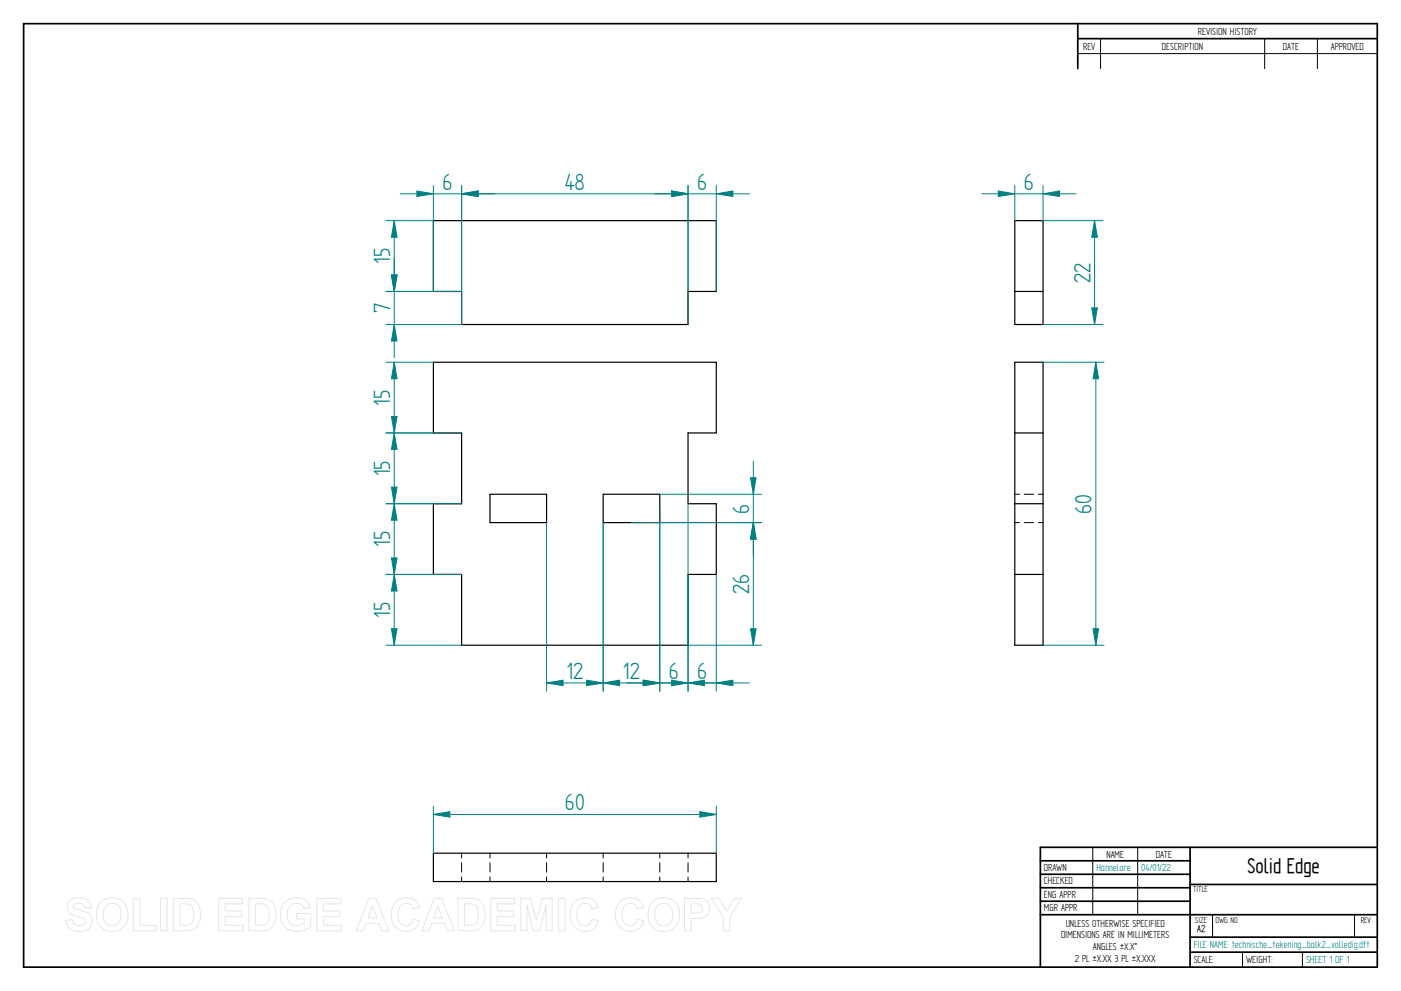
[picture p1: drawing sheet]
<svg xmlns="http://www.w3.org/2000/svg" width="594mm" height="420mm" viewBox="0 0 594 420" stroke-linecap="round" stroke-linejoin="round" font-family="sans-serif">
<g fill="none" stroke="#000" stroke-width=".72">
<path d="M10 10h574v400h-574zM457 10v19.1M457 16.4h127M504.6 359.2v50.8M584 359.2h-142.9v50.8M441.1 365h63.5M441.1 370.7h63.5M441.1 376.4h63.5M504.6 375h79.4M441.1 382.1h63.5M441.1 387.8h142.9M504.6 397.3h79.4"/>
<path d="M504.6 403.7h79.4"/>
</g>
<g fill="none" stroke="#000" stroke-width=".42">
<path d="M466.7 16.4v12.7M536.3 16.4v12.7M558.6 16.4v12.7M457 22.7h127M430.3 209.5h2M434.3 209.5h4M440.3 209.5h2M430.3 221.6h2M434.3 221.6h4M440.3 221.6h2M463.4 359.2v28.6M482.4 359.2v28.6"/>
<path d="M195.7 361.7v2.1M195.7 365.8v3.9M195.7 371.8v2M207.8 361.7v2.1M207.8 365.8v3.9M207.8 371.8v2M231.8 361.7v2.1M231.8 365.8v3.9M231.8 371.8v2M255.8 361.7v2.1M255.8 365.8v3.9M255.8 371.8v2"/>
<path d="M279.8 361.7v2.1M279.8 365.8v3.9M279.8 371.8v2M291.8 361.7v2.1M291.8 365.8v3.9M291.8 371.8v2M514.2 387.9v9.4M574.4 387.9v9.4M526.9 403.7v6.3M552.3 403.7v6.3"/>
</g>
<path d="M183.8 93.6h119.9v30h-11.9v14h-96.1v-14h-11.9zM430.3 93.6h12v44h-12zM430.3 123.6h12M183.8 153.6h119.9v30h-11.9v30h11.9v29.9h-11.9v30.1h-96.1v-30.1h-11.9v-29.9h11.9v-30h-11.9zM430.3 153.6h12v120h-12zM430.3 183.6h12M207.8 209.5h24v12.1h-24zM255.8 209.5l24 .1v12h-24zM430.3 213.6h12M430.3 243.5h12M183.8 361.7h119.9v12.1h-119.9z" fill="none" stroke="#000" stroke-width=".51"/>
<path d="M279.8 209.5h43.1M279.8 221.6h43.1M319.4 221.6l1.2 7h-2.3z" fill="none" stroke="#008080" stroke-width=".42"/>
<path d="M319.4 221.6l1.2 7h-2.3z" fill="#008080"/>
<path d="M318.3 202.6h2.3l-1.2 7z" fill="none" stroke="#008080" stroke-width=".42"/>
<path d="M318.3 202.6h2.3l-1.2 7z" fill="#008080"/>
<path d="M442.3 93.6h25.3M464.1 93.6l1.2 7h-2.3zM442.3 137.6h25.3M319.4 195.6v39.9" fill="none" stroke="#008080" stroke-width=".42"/>
<path d="M464.1 93.6l1.2 7h-2.3z" fill="#008080"/>
<path d="M463 130.6h2.3l-1.2 7z" fill="none" stroke="#008080" stroke-width=".42"/>
<path d="M463 130.6h2.3l-1.2 7z" fill="#008080"/>
<path d="M464.1 93.6v44M442.3 153.6h25.9M464.7 153.6l1.1 7h-2.3zM442.3 273.6h25.9" fill="none" stroke="#008080" stroke-width=".42"/>
<path d="M464.7 153.6l1.1 7h-2.3z" fill="#008080"/>
<path d="M463.5 266.6h2.3l-1.1 7z" fill="none" stroke="#008080" stroke-width=".42"/>
<path d="M463.5 266.6h2.3l-1.1 7z" fill="#008080"/>
<path d="M163.7 93.6h20.1M166 116.6h2.4l-1.2 7zM163.7 123.6h20.1M464.7 153.6v120" fill="none" stroke="#008080" stroke-width=".42"/>
<path d="M166 116.6h2.4l-1.2 7z" fill="#008080"/>
<path d="M167.2 93.6l1.2 7h-2.4z" fill="none" stroke="#008080" stroke-width=".42"/>
<path d="M167.2 93.6l1.2 7h-2.4z" fill="#008080"/>
<path d="M167.2 93.6v30M163.7 137.6h32M163.7 123.6h32M167.2 137.6l1.2 7h-2.4z" fill="none" stroke="#008080" stroke-width=".42"/>
<path d="M167.2 137.6l1.2 7h-2.4z" fill="#008080"/>
<path d="M166 116.6h2.4l-1.2 7z" fill="none" stroke="#008080" stroke-width=".42"/>
<path d="M166 116.6h2.4l-1.2 7z" fill="#008080"/>
<path d="M167.2 109.6v42M163.7 153.6h20.1M166 176.6h2.4l-1.2 7zM163.7 183.6h20.1" fill="none" stroke="#008080" stroke-width=".42"/>
<path d="M166 176.6h2.4l-1.2 7z" fill="#008080"/>
<path d="M167.2 153.6l1.2 7h-2.4z" fill="none" stroke="#008080" stroke-width=".42"/>
<path d="M167.2 153.6l1.2 7h-2.4z" fill="#008080"/>
<path d="M167.2 153.6v30M163.7 183.6h32M163.7 213.6h32M166 206.5h2.4l-1.2 7.1z" fill="none" stroke="#008080" stroke-width=".42"/>
<path d="M166 206.5h2.4l-1.2 7.1z" fill="#008080"/>
<path d="M167.2 183.6l1.2 6.9h-2.4z" fill="none" stroke="#008080" stroke-width=".42"/>
<path d="M167.2 183.6l1.2 6.9h-2.4z" fill="#008080"/>
<path d="M167.2 183.6v30M163.7 213.6h20.1M166 236.6h2.4l-1.2 6.9zM163.7 243.5h20.1" fill="none" stroke="#008080" stroke-width=".42"/>
<path d="M166 236.6h2.4l-1.2 6.9z" fill="#008080"/>
<path d="M167.2 213.6l1.2 7h-2.4z" fill="none" stroke="#008080" stroke-width=".42"/>
<path d="M167.2 213.6l1.2 7h-2.4z" fill="#008080"/>
<path d="M167.2 213.6v29.9M163.7 243.5h32M163.7 273.6h32M166 266.6h2.4l-1.2 7z" fill="none" stroke="#008080" stroke-width=".42"/>
<path d="M166 266.6h2.4l-1.2 7z" fill="#008080"/>
<path d="M167.2 243.5l1.2 7.1h-2.4z" fill="none" stroke="#008080" stroke-width=".42"/>
<path d="M167.2 243.5l1.2 7.1h-2.4z" fill="#008080"/>
<path d="M167.2 243.5v30.1M183.8 345.3l6.9-1.2v2.4zM183.8 341.8v19.9M303.7 341.8v19.9" fill="none" stroke="#008080" stroke-width=".42"/>
<path d="M183.8 345.3l6.9-1.2v2.4z" fill="#008080"/>
<path d="M296.7 344.1l7 1.2-7 1.2z" fill="none" stroke="#008080" stroke-width=".42"/>
<path d="M296.7 344.1l7 1.2-7 1.2z" fill="#008080"/>
<path d="M267.8 221.6h55.1M319.4 221.6l1.2 7h-2.3zM291.8 273.6h31.1M183.8 345.3h119.9" fill="none" stroke="#008080" stroke-width=".42"/>
<path d="M319.4 221.6l1.2 7h-2.3z" fill="#008080"/>
<path d="M318.3 266.6h2.3l-1.2 7z" fill="none" stroke="#008080" stroke-width=".42"/>
<path d="M318.3 266.6h2.3l-1.2 7z" fill="#008080"/>
<path d="M255.8 221.6v71.5M279.8 221.6v71.5M319.4 221.6v52M255.8 289.6l7-1.2v2.3z" fill="none" stroke="#008080" stroke-width=".42"/>
<path d="M255.8 289.6l7-1.2v2.3z" fill="#008080"/>
<path d="M272.7 288.4l7.1 1.2-7.1 1.1z" fill="none" stroke="#008080" stroke-width=".42"/>
<path d="M272.7 288.4l7.1 1.2-7.1 1.1z" fill="#008080"/>
<path d="M279.8 215.6v77.5M291.8 213.6v79.5M255.8 289.6h24M272.7 288.4l7.1 1.2-7.1 1.1z" fill="none" stroke="#008080" stroke-width=".42"/>
<path d="M272.7 288.4l7.1 1.2-7.1 1.1z" fill="#008080"/>
<path d="M291.8 289.6l6.9-1.2v2.3z" fill="none" stroke="#008080" stroke-width=".42"/>
<path d="M291.8 289.6l6.9-1.2v2.3z" fill="#008080"/>
<path d="M291.8 243.5v49.6M303.7 243.5v49.6M265.8 289.6h40M303.7 289.6l7.1-1.2v2.3z" fill="none" stroke="#008080" stroke-width=".42"/>
<path d="M303.7 289.6l7.1-1.2v2.3z" fill="#008080"/>
<path d="M284.8 288.4l7 1.2-7 1.1z" fill="none" stroke="#008080" stroke-width=".42"/>
<path d="M284.8 288.4l7 1.2-7 1.1z" fill="#008080"/>
<path d="M231.8 221.6v71.5M255.8 221.6v71.5M231.8 289.6l7-1.2v2.3zM277.7 289.6h40" fill="none" stroke="#008080" stroke-width=".42"/>
<path d="M231.8 289.6l7-1.2v2.3z" fill="#008080"/>
<path d="M248.7 288.4l7.1 1.2-7.1 1.1z" fill="none" stroke="#008080" stroke-width=".42"/>
<path d="M248.7 288.4l7.1 1.2-7.1 1.1z" fill="#008080"/>
<path d="M195.7 78.7v58.9M291.8 78.7v58.9M284.8 81l7 1.2-7 1.1zM231.8 289.6h24" fill="none" stroke="#008080" stroke-width=".42"/>
<path d="M284.8 81l7 1.2-7 1.1z" fill="#008080"/>
<path d="M195.7 82.2l7.1-1.2v2.3z" fill="none" stroke="#008080" stroke-width=".42"/>
<path d="M195.7 82.2l7.1-1.2v2.3z" fill="#008080"/>
<path d="M430.3 78.7v14.9M442.3 78.7v14.9M195.7 82.2h96.1M423.3 81l7 1.2-7 1.1z" fill="none" stroke="#008080" stroke-width=".42"/>
<path d="M423.3 81l7 1.2-7 1.1z" fill="#008080"/>
<path d="M442.3 82.2l7-1.2v2.3z" fill="none" stroke="#008080" stroke-width=".42"/>
<path d="M442.3 82.2l7-1.2v2.3z" fill="#008080"/>
<path d="M291.8 78.7v44.9M303.7 78.7v44.9M303.7 82.2l7.1-1.2v2.3zM416.3 82.2h40" fill="none" stroke="#008080" stroke-width=".42"/>
<path d="M303.7 82.2l7.1-1.2v2.3z" fill="#008080"/>
<path d="M284.8 81l7 1.2-7 1.1z" fill="none" stroke="#008080" stroke-width=".42"/>
<path d="M284.8 81l7 1.2-7 1.1z" fill="#008080"/>
<path d="M183.8 78.7v44.9M195.7 78.7v44.9M195.7 82.2l7.1-1.2v2.3zM277.7 82.2h40" fill="none" stroke="#008080" stroke-width=".42"/>
<path d="M195.7 82.2l7.1-1.2v2.3z" fill="#008080"/>
<path d="M176.8 81l7 1.2-7 1.1z" fill="none" stroke="#008080" stroke-width=".42"/>
<path d="M176.8 81l7 1.2-7 1.1z" fill="#008080"/>
<path d="M169.7 82.2h40.1" fill="none" stroke="#008080" stroke-width=".42"/>
<g fill="none" stroke="#e6e6e6" stroke-width=".42">
<path d="M29.6 381.8a6.5 6.5 0 0 1 8.5 .8l.6 2.2-2.8 .1a2.7 2.7 0 0 0-2.1-2 2.7 2.7 0 0 0-2.7 1.1 1.87 1.87 0 0 0 2.2 1.8l1.4 .4a4.4 4.4 0 0 1 4 6.2 6.4 6.4 0 0 1-9.1 1.3l-1.2-1.8-.5-1.7 2.7-.3a2.94 2.94 0 0 0 2.6 2.6 2.94 2.94 0 0 0 3.1-1.9 2.67 2.67 0 0 0-2.9-1.8 4.9 4.9 0 0 1-5-4.3l.4-1.6zM43.1 382.1a6.9 6.9 0 0 1 8.2-.5 6.9 6.9 0 0 1 2.8 7.7 6.7 6.7 0 0 1-8 5.5 6.7 6.7 0 0 1-5.1-8.3 6.4 6.4 0 0 1 2.1-4.4zM44.8 384.2a3.9 3.9 0 0 1 4.6-.8 3.9 3.9 0 0 1 2 4.3 3.8 3.8 0 0 1-1.9 4.3 3.8 3.8 0 0 1-4.6-.7 6.6 6.6 0 0 1-.1-7.1zM56.5 381h2.8v11.3h6.9v2.3h-9.7zM68.1 380.9h2.8v13.7h-2.8zM73.5 380.9h5a5.9 5.9 0 0 1 6.5 7 5.9 5.9 0 0 1-6.3 6.7h-5.2zM76.3 383.2h1.8a3.4 3.4 0 0 1 4 3.9v1.2a3.2 3.2 0 0 1-3.8 4h-2zM92.7 380.9h10.2v2.3h-7.4v3h6.9v2.4h-6.9v3.7h7.7v2.3h-10.5zM105.5 380.9h5.1a5.9 5.9 0 0 1 6.4 7 5.9 5.9 0 0 1-6.3 6.7h-5.2zM108.3 383.2h1.9a3.4 3.4 0 0 1 4 3.9v1.2a3.2 3.2 0 0 1-3.8 4h-2.1zM120.9 382.4a7.3 7.3 0 0 1 9.7 .1l1 2.2-2.7 .5a3.7 3.7 0 0 0-4.6-2 3.7 3.7 0 0 0-2.5 4.4 4.2 4.2 0 0 0 2.2 4.5 4.2 4.2 0 0 0 5-.8v-1.7h-3.2v-2.3h6v5.4a8.1 8.1 0 0 1-11.8-.8 8.3 8.3 0 0 1 .9-9.5zM134.4 380.9h10.2v2.3h-7.4v3h6.9v2.4h-6.9v3.7h7.6v2.3h-10.4z"/>
<path d="M156.4 380.9h3l5.5 13.7h-3l-1.2-3.1h-5.5l-1.1 3.1h-3zM157.9 384.1l1.9 5.1h-3.7zM167.7 382.5a6 6 0 0 1 10.2 2.1l-2.8 .7a3.2 3.2 0 0 0-3.9-2.2 3.2 3.2 0 0 0-2.4 3.8 4.6 4.6 0 0 0 2.5 5.5 3.2 3.2 0 0 0 4-2.8l2.6 .8a6.1 6.1 0 0 1-7.2 4.3 6.1 6.1 0 0 1-4.8-6.8 7.7 7.7 0 0 1 1.8-5.4zM184.1 380.9h3.1l5.5 13.7h-3l-1.2-3.1h-5.5l-1.1 3.1h-3zM185.7 384.1l1.9 5.1h-3.8zM194.2 380.9h5a5.9 5.9 0 0 1 6.5 7 5.9 5.9 0 0 1-6.3 6.7h-5.2zM197 383.2h1.8a3.4 3.4 0 0 1 4 3.9v1.2a3.2 3.2 0 0 1-3.8 4h-2zM208.1 380.9h10.2v2.3h-7.4v3h6.9v2.4h-6.9v3.7h7.6v2.3h-10.4zM220.8 380.9h4.2l2.5 9.3 2.4-9.3h4.2v13.7h-2.5l-.1-10.8-2.7 10.8h-2.7l-2.7-10.8v10.8h-2.6zM236.8 380.9h2.8v13.7h-2.8zM243.5 382.5a6 6 0 0 1 10.2 2.1l-2.8 .7a3.2 3.2 0 0 0-3.8-2.2 3.2 3.2 0 0 0-2.4 3.8 4.6 4.6 0 0 0 2.4 5.5 3.2 3.2 0 0 0 4-2.8l2.6 .8a6.1 6.1 0 0 1-7.2 4.3 6.1 6.1 0 0 1-4.7-6.8 7.7 7.7 0 0 1 1.7-5.4zM262.7 382.5a6 6 0 0 1 10.2 2.1l-2.7 .7a3.2 3.2 0 0 0-3.9-2.2 3.2 3.2 0 0 0-2.4 3.8 4.6 4.6 0 0 0 2.4 5.5 3.2 3.2 0 0 0 4-2.8l2.7 .8a6.1 6.1 0 0 1-7.2 4.3 6.1 6.1 0 0 1-4.8-6.8 7.7 7.7 0 0 1 1.7-5.4z"/>
<path d="M277 382.1a6.9 6.9 0 0 1 8.2-.5 6.9 6.9 0 0 1 2.8 7.7 6.7 6.7 0 0 1-8.1 5.5 6.7 6.7 0 0 1-5.1-8.3 6.4 6.4 0 0 1 2.2-4.4zM278.7 384.2a3.9 3.9 0 0 1 4.6-.8 3.9 3.9 0 0 1 1.9 4.3 3.8 3.8 0 0 1-1.8 4.3 3.8 3.8 0 0 1-4.7-.7 6.6 6.6 0 0 1 0-7.1zM290.3 380.9h5.2a4.4 4.4 0 0 1 5.4 4.3 4.4 4.4 0 0 1-5.4 4.2h-2.4v5.2h-2.8zM293.1 383.2h1.8a2.1 2.1 0 0 1 2.6 .6 2.1 2.1 0 0 1 0 2.6 3.4 3.4 0 0 1-2.9 .7h-1.5zM301.6 380.9h3.3l3.2 5.4 3.2-5.4h3.2l-5 7.9v5.8h-2.8v-5.8z"/>
</g>
<g font-size="11.3" fill="#008080">
<text x="187.6" y="80.4">6</text>
<text x="239.5" y="80.4">48</text>
<text x="295.6" y="80.4">6</text>
<text x="434.2" y="80.4">6</text>
<text x="165.4" y="112" transform="rotate(-90 165.4 112)">15</text>
<text x="462.4" y="119.8" transform="rotate(-90 462.4 119.8)">22</text>
<text x="165.4" y="132.8" transform="rotate(-90 165.4 132.8)">7</text>
<text x="165.4" y="172" transform="rotate(-90 165.4 172)">15</text>
<text x="165.4" y="202" transform="rotate(-90 165.4 202)">15</text>
<text x="317.7" y="217.7" transform="rotate(-90 317.7 217.7)">6</text>
<text x="462.9" y="217.8" transform="rotate(-90 462.9 217.8)">60</text>
<text x="165.4" y="232" transform="rotate(-90 165.4 232)">15</text>
<text x="317.7" y="251.8" transform="rotate(-90 317.7 251.8)">26</text>
<text x="165.4" y="262" transform="rotate(-90 165.4 262)">15</text>
<text x="240.2" y="287.8">12</text>
<text x="264.2" y="287.8">12</text>
<text x="283.6" y="287.8">6</text>
<text x="295.6" y="287.8">6</text>
<text x="239.6" y="343.5">60</text>
</g>
<text font-size="10.1" x="529" y="370.2">Solid Edge</text>
<g font-size="4.9">
<text x="507.9" y="14.7">REVISION HISTORY</text>
<text x="459.3" y="21">REV</text>
<text x="492.7" y="21">DESCRIPTION</text>
<text x="544" y="21">DATE</text>
<text x="564.3" y="21">APPROVED</text>
<text x="469.1" y="363.6">NAME</text>
<text x="490.1" y="363.6">DATE</text>
<text x="442.7" y="369.3">DRAWN</text>
<text x="442.7" y="375">CHECKED</text>
<text x="442.7" y="380.7">ENG APPR</text>
<text x="442.7" y="386.4">MGR APPR</text>
<text x="451.9" y="392.9">UNLESS OTHERWISE SPECIFIED</text>
<text x="449.9" y="397.9">DIMENSIONS ARE IN MILLIMETERS</text>
<text x="455.7" y="407.8">2 PL ±X.XX 3 PL ±X.XXX</text>
<text x="463.5" y="402.9">ANGLES ±X.X°</text>
<text x="506.2" y="408.3">SCALE:</text>
<text x="528.4" y="408.3">WEIGHT:</text>
</g>
<g font-size="4.9" fill="#008080">
<text x="464.9" y="369.3">Hannelore</text>
<text x="483.9" y="369.3">04/01/22</text>
<text x="506.2" y="402">FILE NAME: technische_tekening_balk2_volledig.dft</text>
<text x="553.8" y="408.4">SHEET 1 OF 1</text>
</g>
<text font-size="4.8" x="507.7" y="395.3">A2</text>
<g font-size="4.1">
<text x="505.9" y="378.3">TITLE</text>
<text x="506.9" y="391.1">SIZE</text>
<text x="515.4" y="391.1">DWG NO</text>
<text x="577" y="391.1">REV</text>
</g>
</svg>
